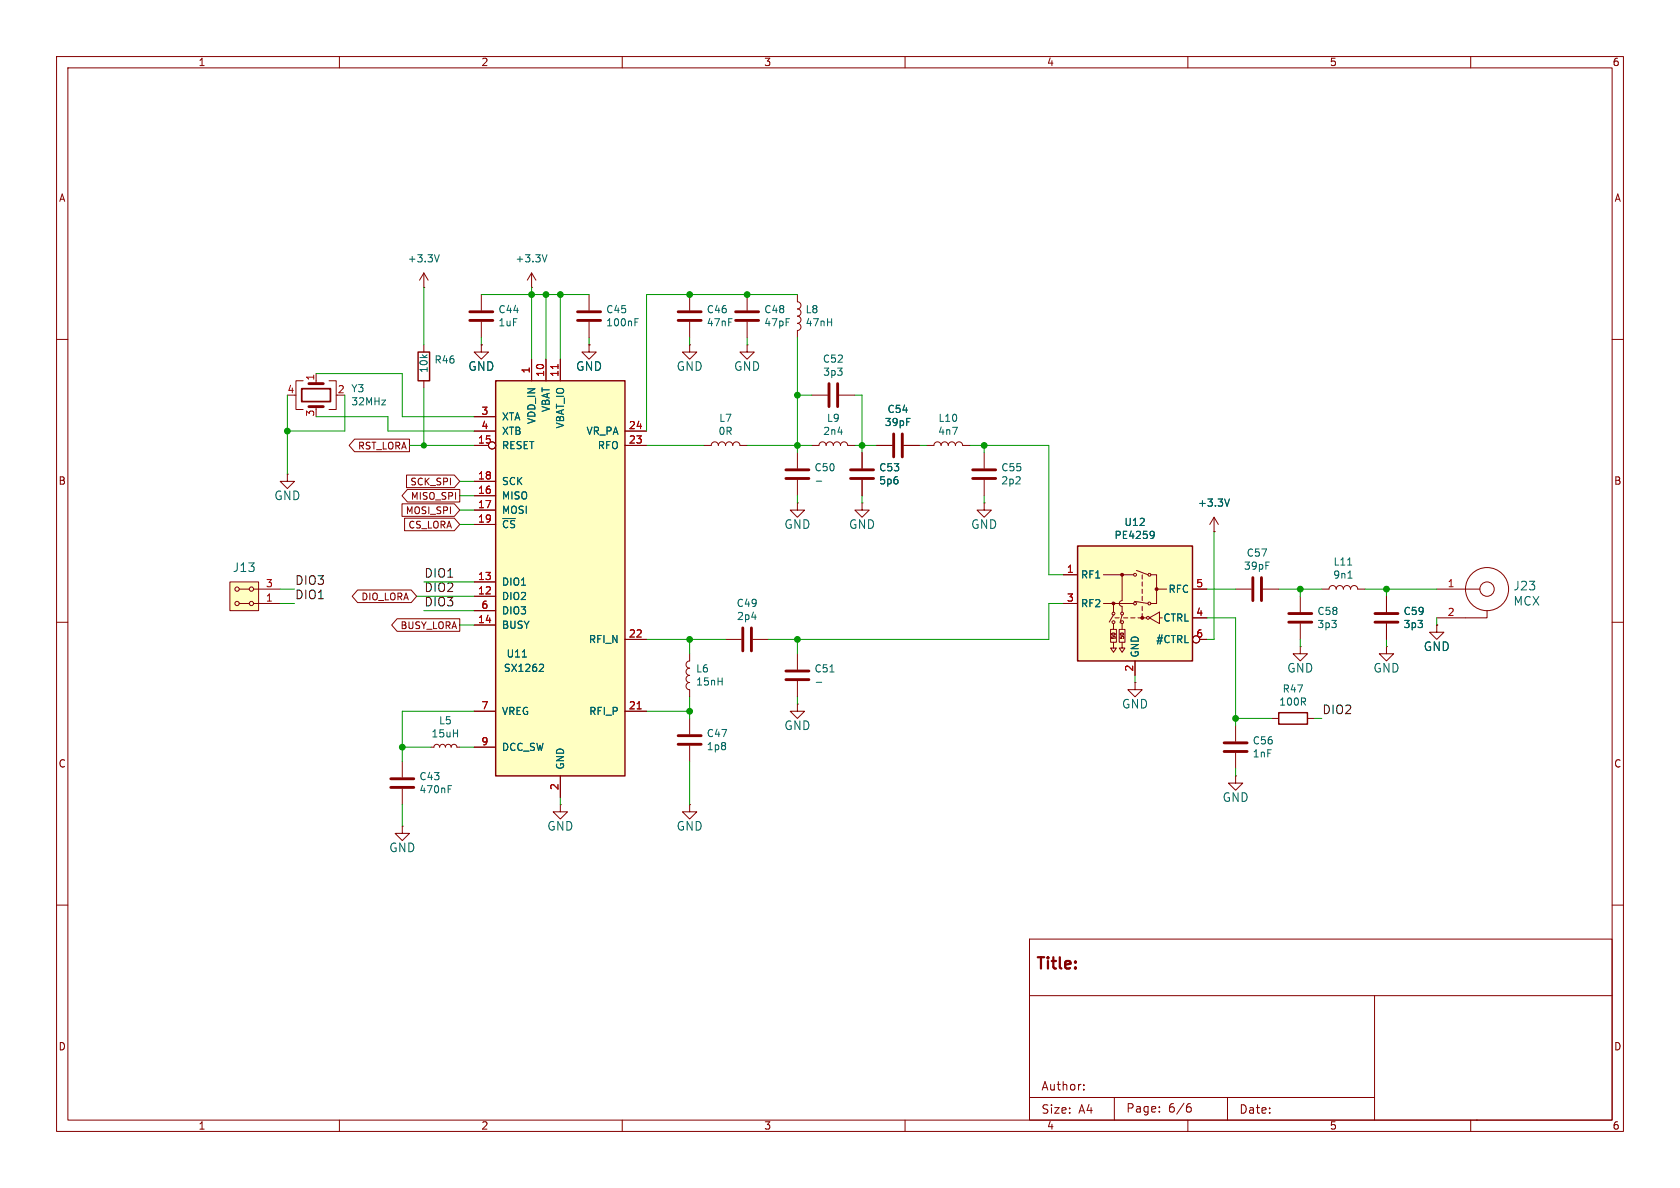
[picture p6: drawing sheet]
<svg xmlns="http://www.w3.org/2000/svg" width="297mm" height="210mm" viewBox="0 0 297 210" stroke-linecap="round" stroke-linejoin="round" font-family="sans-serif">
<g fill="none" stroke="#840000" stroke-width=".18">
<path d="M10 10h277v190h-277zM12 12h273v186h-273zM60 10v2M110 10v2M160 10v2M210 10v2M260 10v2M74.9 50.8h.1M74.9 48.3l-.7 1.2M74.9 48.3v2.5M74.9 48.3l.8 1.2M85.1 52.1v2.8"/>
<path d="M85.1 56.9v2.8M94 50.8h.1M94 48.3l-.8 1.2M94 48.3v2.5M94 48.3l.7 1.2M104.1 52.1v2.8M104.1 56.9v2.8M10 60h2M74.9 61v1.2M74.9 67.3v1.3M85.1 61v1.2h1.3l-1.3 1.3-1.3-1.3h1.3M85.1 61h.1"/>
<path d="M285 60h2M214.6 94h.1M214.6 91.4l-.7 1.3M214.6 91.4v2.6M214.6 91.4l.8 1.3M10 110h2M141 115.6v2.8M229.9 114.3v1.3h1.2l-1.2 1.2-1.3-1.2h1.3M229.9 114.3h.1M254 110.5v1.3h1.3l-1.3 1.2-1.3-1.2h1.3M254 110.5h.1M254 104.1h7.6"/>
<path d="M262.9 108v1.2h-8.9M285 110h2M141 124.5v1.2h1.2l-1.2 1.3-1.3-1.3h1.3M141 124.5h.1M141 120.4v2.8M224.8 127h1.3M231.1 127h1.3M10 160h2M182 166h103v32h-103zM182 176h103M243 176v22M285 160h2"/>
<path d="M60 198v2M110 198v2M160 198v2M182 194h61M191.6 192.6v.1M191.6 191.8v.1M197 194v4M205 196.5v.1M205 195.7v.1M210 198v2M210 195.7h.5l.1 .3-.1 .5-.5 .1M210.5 195.1l-.5 .1"/>
<path d="M217 194v4M260 198v2M261 198h.1"/>
<circle cx="262.9" cy="104.1" r="1.27"/>
<circle cx="262.9" cy="104.1" r="3.8"/>
</g>
<path d="M77.7 45l-.5 1.3M96.7 45l-.4 1.3M112.3 56.9h.4M112.3 56.3h.6M217.4 88.2l-.5 1.3M146.7 118.8h.7M144.3 120.6h1" fill="none" stroke="#006464" stroke-width=".18"/>
<path d="M73.9 62.2h2v5.1h-2zM226.1 126h5v2h-5z" fill="none" stroke="#840000" stroke-width=".25"/>
<path d="M83.1 56.6h4M83.1 55.1h4M102.1 56.6h4.1M102.1 55.1h4.1M138.9 118.6h4.1M138.9 120.1h4.1" fill="none" stroke="#840000" stroke-width=".51"/>
<path d="M190.5 96.5h20.3v20.3h-20.3z" fill="#ffffc2"/>
<path d="M190.5 96.5h20.3v20.3h-20.3z" fill="none" stroke="#840000" stroke-width=".25"/>
<g fill="#840000" stroke="#840000" stroke-width=".18">
<circle cx="204.5" cy="104.1" r=".25"/>
<circle cx="201.9" cy="109.2" r=".25"/>
<circle cx="198.4" cy="101.6" r=".25"/>
<circle cx="196.8" cy="106.7" r=".25"/>
</g>
<g fill="none" stroke="#840000" stroke-width=".18">
<path d="M121.9 52.1v2.8M121.9 56.9v2.8M132.1 52.1v2.8M132.1 56.9v2.8M141 55.9a.64 .64 0 0 1 .6 .6 .64 .64 0 0 1-.6 .7 .63 .63 0 0 1 .6 .6 .63 .63 0 0 1-.6 .6v1.3M141 52.1v1.2a.64 .64 0 0 1 .6 .7 .64 .64 0 0 1-.6 .6 .63 .63 0 0 1 .6 .6 .63 .63 0 0 1-.6 .7M104.1 61v1.2h1.3l-1.3 1.3-1.2-1.3h1.2M104.1 61h.1M121.9 61v1.2h1.3l-1.3 1.3-1.3-1.3h1.3M121.9 61h.1M124.5 78.7h1.2a.64 .64 0 0 1 .7-.6 .64 .64 0 0 1 .6 .6 .64 .64 0 0 1 .6-.6 .64 .64 0 0 1 .7 .6 .64 .64 0 0 1 .6-.6 .64 .64 0 0 1 .6 .6 .64 .64 0 0 1 .7-.6 .64 .64 0 0 1 .6 .6h1.3M132.1 61v1.2h1.2l-1.2 1.3-1.3-1.3h1.3"/>
<path d="M132.1 61h.1M143.5 78.7h1.3a.64 .64 0 0 1 .6-.6 .64 .64 0 0 1 .6 .6 .64 .64 0 0 1 .7-.6 .64 .64 0 0 1 .6 .6 .64 .64 0 0 1 .7-.6 .64 .64 0 0 1 .6 .6 .64 .64 0 0 1 .6-.6 .64 .64 0 0 1 .7 .6h1.2M143.5 69.9h2.8M148.3 69.9h2.8M154.9 78.7h2.8M159.8 78.7h2.8M163.8 78.7h1.3a.64 .64 0 0 1 .6-.6 .64 .64 0 0 1 .7 .6 .64 .64 0 0 1 .6-.6 .64 .64 0 0 1 .6 .6 .64 .64 0 0 1 .7-.6 .64 .64 0 0 1 .6 .6 .64 .64 0 0 1 .6-.6 .64 .64 0 0 1 .7 .6h1.2M50.8 83.8v1.3h1.3l-1.3 1.3-1.3-1.3h1.3M50.8 83.8h.1M141 88.9v1.3h1.2l-1.2 1.2-1.3-1.2h1.3M141 88.9h.1M141 80v2.8"/>
<path d="M141 84.8v2.8M152.4 88.9v1.3h1.3l-1.3 1.2-1.3-1.2h1.3M152.4 88.9h.1M152.4 80v2.8M152.4 84.8v2.8M188 106.7h2.5M188 101.6h2.5M195.1 106.7h5.3M195.1 101.6h5.3M196.3 111.3h1.1v2.2h-1.1zM196.8 113.5v1.1h.6l-.6 .7-.5-.7h.5M196.8 106.7v1.5"/>
<path d="M196.8 110.2v1.1M196.8 108.7l-.7 1.3M197.1 109.2h.8M197.9 111.3h1v2.2h-1zM198.4 101.6v4.6l-.4 .1-.1 .4 .1 .3 .4 .2v1M198.4 113.5v1.1h.5l-.5 .7-.5-.7h.5M198.4 110.2v1.1M198.4 108.7l-.4 1.4M198.6 109.2h.8M199.9 109.2h.8M200.5 106.3l2.4 .4M200.7 116.8v2.6"/>
<path d="M200.9 100.8l2 .8M201.2 109.2h1.5M201.9 101.6v.8M201.9 102.9v.7M201.9 104.1v.8M201.9 105.4v.8M201.9 107.2v.8M201.9 108.5v.7M203.2 109.2l1.8-1v2zM203.5 101.6h1v5.1h-1M204.5 104.1h1.7M205 109.2h.5"/>
<path d="M210.8 109.2h2.6M210.8 104.1h2.6M212.1 113h1.3M200.7 120.7v1.2h1.2l-1.2 1.3-1.3-1.3h1.3M200.7 120.7h.1"/>
<circle cx="196.8" cy="110" r=".25"/>
<circle cx="196.8" cy="108.5" r=".25"/>
<circle cx="198.4" cy="108.5" r=".25"/>
<circle cx="198.4" cy="110" r=".25"/>
<circle cx="200.7" cy="106.7" r=".25"/>
<circle cx="200.7" cy="101.6" r=".25"/>
<circle cx="202.9" cy="109.2" r=".25"/>
<circle cx="203.2" cy="101.6" r=".25"/>
<circle cx="203.2" cy="106.7" r=".25"/>
<circle cx="211.5" cy="113" r=".63"/>
</g>
<path d="M144.3 85.1h1M203.6 93.9l.4 .1a.84 .84 0 0 1-.3 1.2M204 94.5l-.2 .2h-.2" fill="none" stroke="#006464" stroke-width=".18"/>
<path d="M119.9 56.6h4.1M119.9 55.1h4.1M130 56.6h4.1M130 55.1h4.1M146.6 67.8v4.1M148.1 67.8v4.1M158 76.7v4.1M159.5 76.7v4.1M138.9 84.6h4.1M138.9 83.1h4.1M150.4 84.6h4M150.4 83.1h4" fill="none" stroke="#840000" stroke-width=".51"/>
<path d="M40.6 102.9h5.1v5.1h-5.1z" fill="#ffffc2"/>
<g fill="none" stroke="#840000" stroke-width=".18">
<path d="M52.1 69.9h.2M53.6 67.3h-1.3v5.1h1.3M55.9 66v1.3M55.9 71.9v.5M58.2 67.3h1.2v5.1h-1.2M40.6 102.9h5.1v5.1h-5.1zM42.3 104.1h1.8M42.3 106.7h1.8M44.8 104.1h4.7M44.8 106.7h4.7M218.4 104.1h2.8M223.3 104.1h2.8"/>
<path d="M229.9 105.4v2.8M229.9 110.2v2.8M233.7 104.1h1.2a.64 .64 0 0 1 .7-.6 .64 .64 0 0 1 .6 .6 .64 .64 0 0 1 .7-.6 .64 .64 0 0 1 .6 .6 .64 .64 0 0 1 .6-.6 .64 .64 0 0 1 .7 .6 .64 .64 0 0 1 .6-.6 .64 .64 0 0 1 .6 .6h1.3M245.1 114.3v1.3h1.3l-1.3 1.2-1.3-1.2h1.3M245.1 114.3h.1M245.1 105.4v2.8M245.1 110.2v2.8M218.4 137.2v1.2h1.3l-1.3 1.3-1.2-1.3h1.2M218.4 137.2h.1M218.4 128.3v2.8M218.4 133.1v2.8"/>
<circle cx="41.9" cy="106.7" r=".38"/>
<circle cx="41.9" cy="104.1" r=".38"/>
<circle cx="44.5" cy="104.1" r=".38"/>
<circle cx="44.5" cy="106.7" r=".38"/>
</g>
<path d="M53.3 68.7h5.1v2.3h-5.1z" fill="none" stroke="#840000" stroke-width=".3"/>
<path d="M54.6 67.8h2.5M54.6 71.9h2.5M221.5 102.1v4.1M223 102.1v4.1M227.8 108.5h4.1M227.8 110h4.1M243.1 108.5h4M243.1 110h4M216.4 132.8h4.1M216.4 131.3h4.1" fill="none" stroke="#840000" stroke-width=".51"/>
<path d="M238.2 99.9h.8M238.3 102.2h.7" fill="none" stroke="#006464" stroke-width=".18"/>
<path d="M87.6 67.3h22.9v69.9h-22.9z" fill="#ffffc2"/>
<path d="M87.6 67.3h22.9v69.9h-22.9z" fill="none" stroke="#840000" stroke-width=".25"/>
<g fill="none" stroke="#840000" stroke-width=".18">
<path d="M62.7 77.6h9.7v2.3h-9.7l-1-1.2zM83.8 78.7h2.6M83.8 76.2h3.8M83.8 73.7h3.8M85.1 61h.1M94 63.5v3.8M96.5 63.5v3.8M99.1 63.5v3.8M104.1 61h.1M110.5 78.7h3.8M110.5 76.2h3.8M154.9 78.7h2.8"/>
<path d="M159.8 78.7h2.8M71.1 89.1h9.2l1 1.1-1 1.1h-9.2zM71.5 91.6h8.8l1 1.1-1 1.1h-8.8zM71.9 84h8.4l1 1.1-1 1.1h-8.4zM72 86.5h9.3v2.2h-9.3l-.9-1.1zM83.8 87.6h3.8M83.8 90.2h3.8M83.8 85.1h3.8M83.8 92.7h3.8M152.4 80v2.8M152.4 84.8v2.8M174 88.9v1.3h1.3l-1.3 1.2-1.3-1.2h1.3"/>
<path d="M174 88.9h.1M174 80v2.8M174 84.8v2.8M214.6 94h.1M63.2 104.3h9.5l1 1.1-1 1.1h-9.5l-.9-1.1zM70.2 109.4h11.1v2.2h-11.1l-1-1.1zM83.8 105.4h3.8M83.8 102.9h3.8M83.8 110.5h3.8M83.8 108h3.8M110.5 113h3.8M121.9 115.6v1.2a.64 .64 0 0 0-.6 .7 .64 .64 0 0 0 .6 .6"/>
<path d="M121.9 118.1a.64 .64 0 0 0-.6 .6 .64 .64 0 0 0 .6 .7 .64 .64 0 0 0-.6 .6 .64 .64 0 0 0 .6 .7 .64 .64 0 0 0-.6 .6 .64 .64 0 0 0 .6 .6v1.3M128.3 113h2.8M133.1 113h2.8M188 101.6h2.5M188 106.7h2.5M200.7 116.8v2.6M210.8 109.2h2.6M210.8 104.1h2.6M212.1 113h1.3M245.1 105.4v2.8M245.1 110.2v2.8M254 110.5h.1"/>
<path d="M71.1 134.6v2.8M71.1 139.4v2.8M76.2 132.1h.5l.2-.4 .3-.1 .4 .1 .1 .4 .2-.4 .3-.1 .4 .1 .1 .4 .2-.4 .3-.1 .4 .1 .2 .4 .1-.4 .4-.1 .3 .1 .2 .4h.5M83.8 125.7h3.8M83.8 132.1h3.8M99.1 137.2v3.8M110.5 125.7h3.8M121.9 127v2.8M121.9 131.8v2.8M71.1 146.1v1.2h1.3l-1.3 1.3-1.3-1.3h1.3M71.1 146.1h.1M99.1 142.2v1.3h1.2l-1.2 1.3-1.3-1.3h1.3"/>
<path d="M99.1 142.2h.1M121.9 142.2v1.3h1.3l-1.3 1.3-1.3-1.3h1.3M121.9 142.2h.1"/>
<circle cx="87" cy="78.7" r=".63"/>
<circle cx="211.5" cy="113" r=".63"/>
</g>
<path d="M98.6 64.4v.8M112.6 125.3h.8" fill="none" stroke="#a90000" stroke-width=".18"/>
<path d="M203.6 93.9l.4 .1a.84 .84 0 0 1-.3 1.2M204 94.5l-.2 .2h-.2M217.4 88.2l-.5 1.3M92.3 116.1h.8M95.6 117.4l.4 .1 .1 .3-.8 .9h.8M79.2 139.5h.5M79.2 138.9h.6" fill="none" stroke="#006464" stroke-width=".18"/>
<path d="M172 84.6h4M172 83.1h4M131.3 111v4.1M132.8 111v4.1M69.1 139.2h4.1M69.1 137.7h4.1M119.9 131.6h4.1M119.9 130h4.1" fill="none" stroke="#840000" stroke-width=".51"/>
<g fill="none" stroke="#009600" stroke-width=".18">
<path d="M74.9 50.8v10.2M85.1 52.1h19M85.1 59.7v1.3M94 50.8v12.7M96.5 52.1v11.4M99.1 52.1v11.4M104.1 59.7v1.3M121.9 59.7v1.3M132.1 59.7v1.3M141 59.7v20.3M141 52.1h-26.7v24.1M50.8 69.9v13.9"/>
<path d="M55.9 73.7h12.7v2.5h15.2M55.9 66h15.2v7.7h12.7M61 69.9v6.3h-10.2M72.4 78.7h11.4M74.9 68.6v10.1M114.3 78.7h10.2M132.1 78.7h11.4M141 69.9h2.5M151.1 78.7h3.8M151.1 69.9h1.3v10.1M162.6 78.7h1.2M171.4 78.7h14v22.9h2.6"/>
<path d="M174 78.7v1.3M81.3 87.6h2.5M81.3 92.7h2.5M81.3 90.2h2.5M81.3 85.1h2.5M141 87.6v1.3M152.4 87.6v1.3M174 87.6v1.3M214.6 94v19h-1.2M49.5 106.7h2.6M49.5 104.1h2.6M73.7 105.4h10.1"/>
<path d="M74.9 102.9h8.9M74.9 108h8.9M81.3 110.5h2.5M114.3 113h14M121.9 113v2.6M141 113v2.6M188 106.7h-2.6v6.3h-49.5M200.7 119.4v1.3M213.4 104.1h5M213.4 109.2h5v19.1M226.1 104.1h7.6M229.9 104.1v1.3"/>
<path d="M229.9 113v1.3M241.3 104.1h12.7M245.1 104.1v1.3M245.1 113v1.3M254 109.2v1.3M71.1 132.1h5.1M81.3 132.1h2.5M83.8 125.7h-12.7v8.9M114.3 125.7h7.6M121.9 123.2v3.8M121.9 134.6v7.6M141 123.2v1.3"/>
<path d="M218.4 127h6.4M218.4 135.9v1.3M232.4 127h1.3M71.1 142.2v3.9M99.1 141v1.2"/>
</g>
<g fill="#009600" stroke="#009600" stroke-width=".18">
<circle cx="71.1" cy="132.1" r=".51"/>
<circle cx="121.9" cy="125.7" r=".51"/>
<circle cx="121.9" cy="113" r=".51"/>
<circle cx="174" cy="78.7" r=".51"/>
<circle cx="152.4" cy="78.7" r=".51"/>
<circle cx="141" cy="113" r=".51"/>
<circle cx="94" cy="52.1" r=".51"/>
<circle cx="96.5" cy="52.1" r=".51"/>
<circle cx="99.1" cy="52.1" r=".51"/>
<circle cx="218.4" cy="127" r=".51"/>
<circle cx="229.9" cy="104.1" r=".51"/>
<circle cx="245.1" cy="104.1" r=".51"/>
<circle cx="74.9" cy="78.7" r=".46"/>
<circle cx="50.8" cy="76.2" r=".51"/>
<circle cx="132.1" cy="52.1" r=".51"/>
<circle cx="121.9" cy="52.1" r=".51"/>
<circle cx="141" cy="78.7" r=".51"/>
<circle cx="141" cy="69.9" r=".51"/>
</g>
<text font-size="2.8" fill="#840000" x="183" y="171.9">Title:</text>
<g font-size="2.1" fill="#006464">
<text x="82.7" y="65.8">GND</text>
<text x="101.7" y="65.8">GND</text>
<text x="119.5" y="65.8">GND</text>
<text x="129.7" y="65.8">GND</text>
<text x="48.4" y="88.6">GND</text>
<text x="138.6" y="93.7">GND</text>
<text x="150" y="93.7">GND</text>
<text x="171.6" y="93.7">GND</text>
<text x="41.1" y="101.3">J13</text>
<text x="267.5" y="104.6">J23</text>
<text x="267.5" y="107.3">MCX</text>
<text x="227.5" y="119.1">GND</text>
<text x="242.7" y="119.1">GND</text>
<text x="251.6" y="115.3">GND</text>
<text x="198.3" y="125.5">GND</text>
<text x="138.6" y="129.3">GND</text>
<text x="216" y="142">GND</text>
<text x="96.7" y="147">GND</text>
<text x="119.5" y="147">GND</text>
<text x="68.7" y="150.9">GND</text>
</g>
<g font-size="2.1" fill="#0f0f0f">
<text x="52.1" y="103.5">DIO3</text>
<text x="52.1" y="106">DIO1</text>
<text x="74.9" y="102.2">DIO1</text>
<text x="74.9" y="104.8">DIO2</text>
<text x="74.9" y="107.3">DIO3</text>
<text x="233.7" y="126.4">DIO2</text>
</g>
<g font-size="2.1" fill="#840000">
<text x="184" y="193">Author:</text>
<text x="184" y="197.1">Size:</text>
<text x="190.7" y="197.1">A4</text>
<text x="199" y="196.9">Page:</text>
<text x="206.5" y="196.9">6/6</text>
<text x="219" y="197.1">Date:</text>
</g>
<g font-size="1.8" fill="#840000">
<text x="35" y="11.9">1</text>
<text x="85" y="11.9">2</text>
<text x="135" y="11.9">3</text>
<text x="185" y="11.9">4</text>
<text x="235" y="11.9">5</text>
<text x="285" y="11.9">6</text>
<text x="10.3" y="35.9">A</text>
<text x="285.3" y="35.9">A</text>
<text x="10.3" y="85.9">B</text>
<text x="285.3" y="85.9">B</text>
<text x="10.3" y="135.9">C</text>
<text x="285.3" y="135.9">C</text>
<text x="10.3" y="185.9">D</text>
<text x="285.3" y="185.9">D</text>
<text x="35" y="199.9">1</text>
<text x="85" y="199.9">2</text>
<text x="135" y="199.9">3</text>
<text x="185" y="199.9">4</text>
<text x="235" y="199.9">5</text>
<text x="285" y="199.9">6</text>
</g>
<g font-size="1.8" fill="#006464">
<text x="72" y="46.6">+3.3V</text>
<text x="91" y="46.6">+3.3V</text>
<text x="88" y="57.9">1uF</text>
<text x="88" y="55.6">C44</text>
<text x="107.1" y="57.9">100nF</text>
<text x="107.1" y="55.6">C45</text>
<text x="124.9" y="55.6">C46</text>
<text x="124.9" y="57.9">47nF</text>
<text x="135" y="55.6">C48</text>
<text x="135" y="57.9">47pF</text>
<text x="142.3" y="57.9">47nH</text>
<text x="142.3" y="55.6">L8</text>
<text x="76.7" y="64.5">R46</text>
<text x="145.4" y="64.3">C52</text>
<text x="62" y="69.5">Y3</text>
<text x="62" y="71.9">32MHz</text>
<text x="75.8" y="66" transform="rotate(-90 75.8 66)">10k</text>
<text x="145.4" y="66.6">3p3</text>
<text x="88.6" y="74.5">XTA</text>
<text x="88.6" y="77.1">XTB</text>
<text x="94.8" y="75.1" transform="rotate(-90 94.8 75.1)">VDD_IN</text>
<text x="97.4" y="72.9" transform="rotate(-90 97.4 72.9)">VBAT</text>
<text x="99.9" y="75.8" transform="rotate(-90 99.9 75.8)">VBAT_IO</text>
<text x="103.6" y="77.1">VR_PA</text>
<text x="126.9" y="77.1">0R</text>
<text x="127" y="74.8">L7</text>
<text x="145.4" y="77.1">2n4</text>
<text x="146.1" y="74.8">L9</text>
<text x="156.3" y="75.5">39pF</text>
<text x="156.8" y="73.2">C54</text>
<text x="165.8" y="77.1">4n7</text>
<text x="165.8" y="74.8">L10</text>
<text x="88.6" y="79.6">RESET</text>
<text x="105.6" y="79.6">RFO</text>
<text x="143.9" y="83.5">C50</text>
<text x="155.3" y="83.5">C53</text>
<text x="176.9" y="83.5">C55</text>
<text x="88.6" y="88.5">MISO</text>
<text x="88.6" y="86">SCK</text>
<text x="155.3" y="85.8">5p6</text>
<text x="176.9" y="85.8">2p2</text>
<text x="211.7" y="89.8">+3.3V</text>
<text x="88.6" y="91">MOSI</text>
<text x="88.6" y="93.6">~{CS}</text>
<text x="196.9" y="95.5">PE4259</text>
<text x="198.7" y="93.2">U12</text>
<text x="219.8" y="100.9">39pF</text>
<text x="220.3" y="98.6">C57</text>
<text x="235.7" y="100.2">L11</text>
<text x="88.6" y="106.3">DIO2</text>
<text x="88.6" y="103.7">DIO1</text>
<text x="130.1" y="107.5">C49</text>
<text x="191" y="102.5">RF1</text>
<text x="191" y="107.5">RF2</text>
<text x="206.5" y="105">RFC</text>
<text x="235.6" y="102.5">9n1</text>
<text x="88.6" y="111.4">BUSY</text>
<text x="88.6" y="108.8">DIO3</text>
<text x="104" y="113.9">RFI_N</text>
<text x="130.2" y="109.8">2p4</text>
<text x="204.3" y="113.9">#CTRL</text>
<text x="205.6" y="110.1">CTRL</text>
<text x="232.8" y="108.9">C58</text>
<text x="232.8" y="111.2">3p3</text>
<text x="248" y="108.9">C59</text>
<text x="248" y="111.2">3p3</text>
<text x="89" y="119">SX1262</text>
<text x="89.5" y="116.4">U11</text>
<text x="123" y="119.1">L6</text>
<text x="143.9" y="119.1">C51</text>
<text x="201.5" y="116.3" transform="rotate(-90 201.5 116.3)">GND</text>
<text x="123" y="121.4">15nH</text>
<text x="226" y="124.9">100R</text>
<text x="226.7" y="122.6">R47</text>
<text x="76.2" y="130.6">15uH</text>
<text x="77.5" y="128.2">L5</text>
<text x="88.6" y="126.6">VREG</text>
<text x="104.1" y="126.6">RFI_P</text>
<text x="124.9" y="130.5">C47</text>
<text x="221.4" y="131.8">C56</text>
<text x="88.6" y="132.9">DCC_SW</text>
<text x="99.9" y="136.1" transform="rotate(-90 99.9 136.1)">GND</text>
<text x="124.9" y="132.8">1p8</text>
<text x="221.4" y="134.1">1nF</text>
<text x="74.1" y="140.4">470nF</text>
<text x="74.1" y="138.1">C43</text>
</g>
<g font-size="1.8" fill="#a90000">
<text x="50.7" y="69.6">4</text>
<text x="55.6" y="67.4" transform="rotate(-90 55.6 67.4)">1</text>
<text x="59.6" y="69.6">2</text>
<text x="93.7" y="66.1" transform="rotate(-90 93.7 66.1)">1</text>
<text x="96.3" y="66.7" transform="rotate(-90 96.3 66.7)">10</text>
<text x="98.8" y="66.7" transform="rotate(-90 98.8 66.7)">11</text>
<text x="55.6" y="73.7" transform="rotate(-90 55.6 73.7)">3</text>
<text x="85" y="73.4">3</text>
<text x="85" y="75.9">4</text>
<text x="111.1" y="75.9">24</text>
<text x="84.4" y="78.5">15</text>
<text x="111.1" y="78.5">23</text>
<text x="84.4" y="87.4">16</text>
<text x="84.4" y="89.9">17</text>
<text x="84.4" y="84.8">18</text>
<text x="84.4" y="92.5">19</text>
<text x="188.5" y="101.3">1</text>
<text x="46.9" y="106.4">1</text>
<text x="46.9" y="103.9">3</text>
<text x="84.4" y="105.2">12</text>
<text x="84.4" y="102.6">13</text>
<text x="85" y="107.7">6</text>
<text x="188.5" y="106.4">3</text>
<text x="211.4" y="103.9">5</text>
<text x="255.8" y="103.9">1</text>
<text x="84.4" y="110.2">14</text>
<text x="111.1" y="112.8">22</text>
<text x="211.4" y="109">4</text>
<text x="211.4" y="112.8">6</text>
<text x="255.8" y="109">2</text>
<text x="200.4" y="118.8" transform="rotate(-90 200.4 118.8)">2</text>
<text x="85" y="125.5">7</text>
<text x="111.1" y="125.5">21</text>
<text x="85" y="131.8">9</text>
<text x="98.8" y="139.8" transform="rotate(-90 98.8 139.8)">2</text>
</g>
<g font-size="1.7" fill="#840000">
<text x="63.2" y="79.7">RST_LORA</text>
<text x="72.4" y="86">SCK_SPI</text>
<text x="72.5" y="88.5">MISO_SPI</text>
<text x="71.6" y="91.1">MOSI_SPI</text>
<text x="72.1" y="93.6">CS_LORA</text>
<text x="63.8" y="106.3">DIO_LORA</text>
<text x="70.7" y="111.4">BUSY_LORA</text>
</g>
<g font-size=".9" fill="#840000">
<text x="197.3" y="113.1" transform="rotate(-90 197.3 113.1)">50</text>
<text x="198.8" y="113.1" transform="rotate(-90 198.8 113.1)">50</text>
</g>
</svg>
